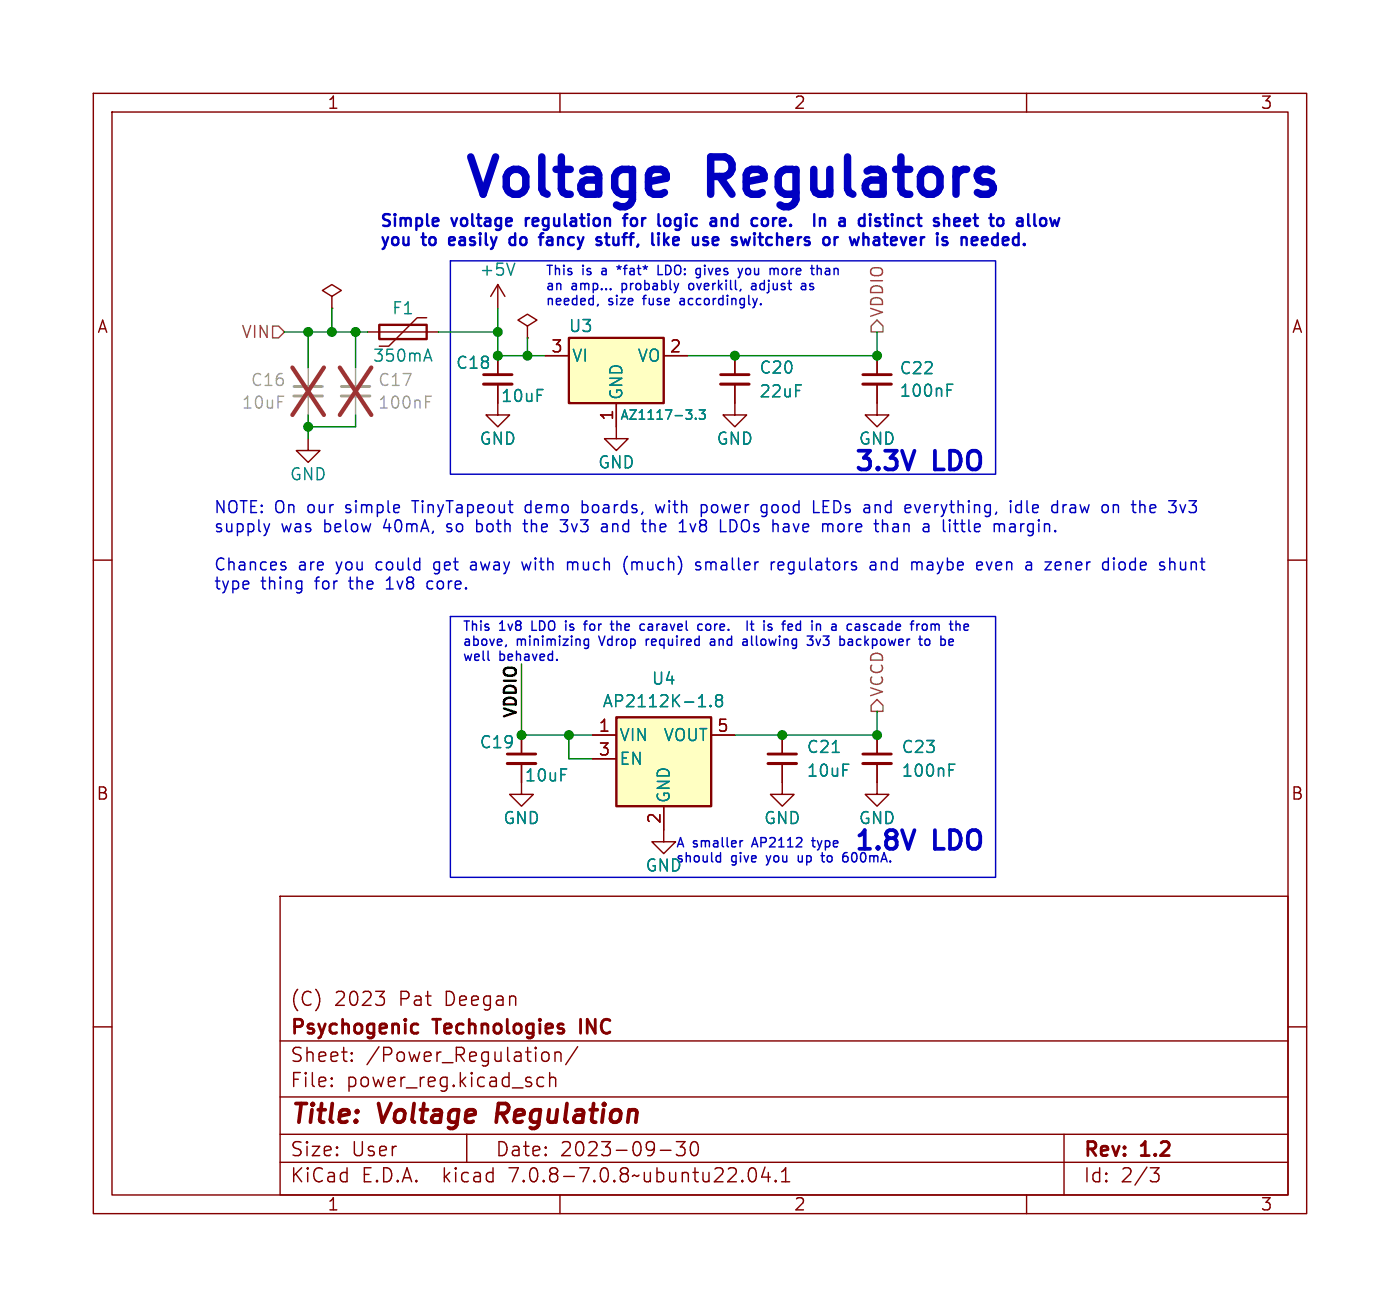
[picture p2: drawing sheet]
<svg xmlns="http://www.w3.org/2000/svg" width="150mm" height="140mm" viewBox="0 0 150 140" stroke-linecap="round" stroke-linejoin="round" font-family="sans-serif">
<g fill="none" stroke="#840000" stroke-width=".15">
<path d="M10 10h130v120h-130zM12 12h126v116h-126zM60 10v2M110 10v2M35.6 31.8l1-.7-1-.6-1.1 .6 1.1 .7v1.2M35.6 33h.1M39.4 35.6h7.6M45.7 34h-1l-3 3.1h-1.1M53.3 30.5l-.7 1.3M53.3 30.5v2.5M53.3 38.1v2M53.3 30.5l.8 1.3"/>
<path d="M56.5 34.9l1-.6-1-.6-1 .6 1 .6v1.3M56.5 36.2h.1M58.4 38.1h2.6M71.1 38.1h2.6M78.7 38.1v2M94 38.1v2M10 60h2M33 47v1.3h1.3l-1.3 1.2-1.3-1.2h1.3M53.3 41.1v3.4h1.3l-1.3 1.2-1.2-1.2h1.2M66 43.2v3.8h1.3l-1.3 1.3-1.2-1.3h1.2M78.7 41.1v3.4h1.3l-1.3 1.2-1.2-1.2h1.2M94 41.1v3.4h1.2l-1.2 1.2-1.3-1.2h1.3"/>
<path d="M138 60h2M55.9 78.7v2.1M63.5 78.7h2.5M76.2 78.7h2.5M83.8 78.7v2.1M94 78.7v2.1M30 96h108v32h-108zM55.9 81.8v3.3h1.2l-1.2 1.3-1.3-1.3h1.3M63.5 81.3h2.5M71.1 86.4v3.8h1.3l-1.3 1.2-1.3-1.2h1.3M83.8 81.8v3.3h1.3l-1.3 1.3-1.3-1.3h1.3M94 81.8v3.3h1.2l-1.2 1.3-1.3-1.3h1.3"/>
<path d="M10 110h2M30 117.5h108M30 111.5h108M35.5 116.2l.1 .1-.1 .1M35.5 116.2v.1v.1M35.5 115.5v.1M35.5 116.2v.2M35.5 115.5h.1l-.1 .1M37.7 113.5l.1 .1-.1 .1M37.7 113.5l-.1 .1 .1 .1M37.7 112.8v.1M37.7 113.5v.2"/>
<path d="M37.7 112.8h.1l-.1 .1M37.7 112.8h-.1l.1 .1M40.3 106.2h.9l-.5 .6M41.1 106.9l.1 .1-.1 .5M58.2 112.8a.41 .41 0 0 1 .6 .2v.4a.41 .41 0 0 1-.6 .2M58.3 115.5l-.5-.1-.3 .3v.4l.2 .2 .1 .1 .5-.1M58.9 115.5a.37 .37 0 0 1 .6 .1v.8M58.9 114.9v1.5M59.5 112.8a.37 .37 0 0 1 .6 .1v.8M59.5 112.7v1M61.9 112.1l-1.3 1.9M138 110h2"/>
<path d="M30 124.5h108M30 121.5h108M50 121.5v3M60 128v2M70.8 123.2h1.1M72.5 122.3h.9l-.5 .6a.41 .41 0 0 1 .5 .2v.4l-.1 .2-.6 .1-.2-.2M74.2 122.4a.36 .36 0 0 1 .6 .2 .88 .88 0 0 1-.3 1.2 .38 .38 0 0 1-.5-.3 1.17 1.17 0 0 1 .2-1.1zM80.3 125.2a.36 .36 0 0 1 .4-.1 .36 .36 0 0 1 .3 .3 .88 .88 0 0 1-.3 1.2 .38 .38 0 0 1-.4-.3 1.28 1.28 0 0 1 0-1.1zM82 125l-.4 1.1h.9M82.3 125.6v1M83.1 126.4l.1 .1-.1 .1M83.1 126.4l-.1 .1 .1 .1"/>
<path d="M83.1 126.4v.2M83.8 126.6h.8M83.8 125.5l.4-.4v1.5M110 128v2M114 121.5v6.5M123.3 125.1h.9l-.5 .6a.41 .41 0 0 1 .5 .2v.4l-.2 .2-.5 .1"/>
</g>
<path d="M53.4 118.2l-.2 2" fill="none" stroke="#840000" stroke-width=".4"/>
<path d="M51.8 40.1h3.1M77.2 40.1h3.1M92.5 40.1h3M54.4 80.8h3M82.3 80.8h3M92.5 80.8h3M44.4 109.7l.4 .1M44.8 110.6l-.4 .1M62.2 109.2v1.5" fill="none" stroke="#840000" stroke-width=".3"/>
<path d="M51.8 41.1h3.1M77.2 41.1h3.1M92.5 41.1h3M54.4 81.8h3M82.3 81.8h3M92.5 81.8h3" fill="none" stroke="#840000" stroke-width=".33"/>
<g fill="none" stroke="#008484" stroke-width=".15">
<path d="M45.5 38.3h.6M45.8 37.4l.5 1.3M55.2 28.2l-.5 1.3M73.5 43.9h.6l-.3 .4M74.1 44.4v.4M74.5 44.8v.1M74.9 43.9h.6l-.3 .4 .3 .1v.4l-.1 .1h-.3l-.2-.1M101.5 41.8h.4M101.5 41.2h.6M74.9 75.7h.7M76.1 75.6h.1l-.1 .1M76.1 75.6v.1"/>
<path d="M76.9 75l-.2 .2v.3l.2 .2 .4-.1 .1-.1-.1-.4-.1-.1M76.9 75l-.2-.3v-.2l.2-.1 .4 .1a.26 .26 0 0 1 .1 .3 .26 .26 0 0 1-.2 .2M76.9 75h.3M89.2 80.6h.7M101.7 82.5h.4M101.7 81.9h.6"/>
</g>
<path d="M40.6 34.8h5.1v1.5h-5.1zM61 36.2h10.1v7h-10.1zM66 76.8h10.2v9.6h-10.2z" fill="none" stroke="#840000" stroke-width=".25"/>
<path d="M31.5 42.4h3M36.6 42.4h3" fill="none" stroke="#a1a1a1" stroke-width=".33"/>
<path d="M31.5 41.4h3M36.6 41.4h3" fill="none" stroke="#a1a1a1" stroke-width=".3"/>
<path d="M33 39.4v2M38.1 39.4v2M33 42.4v2.1M38.1 42.4v2.1M45.6 43h.4M45.6 42.4h.6" fill="none" stroke="#a1a1a1" stroke-width=".15"/>
<path d="M31.3 39.4l3.4 5.1M34.7 39.4l-3.4 5.1M36.4 39.4l3.4 5.1M39.8 39.4l-3.4 5.1" fill="none" stroke="#9d3333" stroke-width=".46"/>
<g fill="#ffffc2" stroke="#ffffc2" stroke-width=".11">
<path d="M66 76.8h10.2v9.6h-10.2z"/>
<path d="M61 36.2h10.1v7h-10.1z"/>
</g>
<path d="M29.2 34.9h.6l.7 .7-.7 .6h-.6zM93.3 34.9l.7-.6 .6 .6v.7h-1.3zM93.3 75.6l.7-.7 .6 .7v.6h-1.3z" fill="none" stroke="#848400" stroke-width=".15"/>
<g fill="none" stroke="#0000c2" stroke-width=".25">
<path d="M48.2 25.5l-.1 .1 .1 .6M48.7 25.7l-.6 .1M55.2 25.5l-.4-.1-.2 .2v.4l.1 .2 .1 .1 .4-.1M59 25.4l-.4 .1M59.1 25.8h-.3a.25 .25 0 0 0-.2 .2 .25 .25 0 0 0 .2 .3h.3M64.8 25.4h.5M65 25v1.1l.1 .1 .2 .1M71.2 25v1.3M71.3 25.8l.3 .5M71.4 23.4h.3M71.6 25.4l-.4 .5M71.7 24.1l-.3 .1"/>
<path d="M76.9 25.5l-.4-.1-.1 .2v.6l.1 .1 .4-.1M77 25.7l-.6 .1M81.3 25.4h.4M81.4 25v1.1l.2 .2M91.1 25.4l.2 .9 .2-.7 .3 .7 .2-.9M94.6 25.4h.5M94.8 25v1.1l.1 .1 .2 .1M104.1 25.8l.6-.1v-.2l-.4-.1-.2 .2 .1 .6 .1 .1 .4-.1M107.5 26.2l.1 .1 .4-.1M107.5 25.5l.4-.1 .1 .1 .1 .2-.6 .1M110.8 22.9v1.1l.2 .2"/>
</g>
<g fill="none" stroke="#0000c2" stroke-width=".15">
<path d="M48.3 27.9h58.4v22.9h-58.4zM64.1 32.6l-.1 .2M66.1 28.6l.2 .1-.1 .1M70.5 28.4v1h.5M72.7 30.4l-.2 .6M72.9 32.3v.3M73.9 30.5v.4M74.8 28.8h.2M75 29.4h-.2M75 28.8v.8l-.1 .1M79.1 28.8l.2 .6M79.3 29.4l-.1 .3"/>
<path d="M79.4 31l-.1 .1M79.6 28.8l-.3 .6M79.9 28.8v.5M80.9 30.4h-.3M80.9 30.6h-.2a.2 .2 0 0 0-.2 .2 .2 .2 0 0 0 .2 .2h.2M81.1 32l-.2 .6M81.5 32.5v.1M83 28.8h.3l.1 .6M85.9 30.4h.4v.6M86.3 30.6h-.3a.2 .2 0 0 0-.2 .2 .2 .2 0 0 0 .2 .2h.3M87.6 28.8h.1h.2l.1 .6M28.3 56.1l.3 .9"/>
<path d="M28.6 57l-.1 .3M28.9 56.1l-.3 .9M51.1 55.7v1.3M51.1 56.9l.1 .1M51.2 56.1l-.1 .1M56 56.1h.5M56.2 55.7v1.1l.1 .1 .2 .1M56.4 54.1l-.1 .2v.4l.1 .1M60 56.8l.2 .2 .5-.1M60.8 55.7l-.4 .5h.3M62.4 53.6v1.3M62.4 54.8l.4 .1"/>
<path d="M62.8 54.1h-.4M64.5 56.2l.1-.1 .4 .1 .1 .8M64.5 56.9l.1 .1 .5-.1M65.1 56.4l-.6 .1M67.2 59.6a1.46 1.46 0 0 0 0 1.9M68.7 56.1h.5M69.1 57h.1M69.6 55.7v1.3M69.8 56.1l-.2 .1M70.3 54.1l.2 .8 .2-.6 .3 .6M72.8 57h.7M73.9 56.1l.3 .9"/>
<path d="M75.2 54.1h.3l.3 .2v.4l-.2 .1-.1 .1-.3-.1M75.2 54.1v1.2M78.2 55.7v1.3l.5-.1M81.8 54.1h.4M82.2 54.8l-.4 .1M82.2 54.1l-.1 1.1M84.1 56.1l.4 .1M84.1 57h.3M84.1 56.5h.3M87.2 54.9h.6M88.2 54.2h.4M88.8 53.6h-.6v1.3h.6"/>
<path d="M89.9 56.2l-.1 .1v.4l.1 .2M93.8 54.1v.8M94 54.1l-.2 .1M94.9 56.1l.2 .2v.7M95.7 56.5v.1v.3M98 54.1l.3 .8 .3-.8M102.9 56.1h.5M103.2 56.9l.2 .1M108.2 56.2l.2-.1 .3 .1 .1 .8M108.3 53.6v.2M108.3 54.1v.8M108.3 53.6l-.1 .1 .1 .1"/>
<path d="M108.3 53.6l.1 .1-.1 .1M108.8 56.4l-.4 .1a.25 .25 0 0 0-.2 .2 .25 .25 0 0 0 .2 .3l.4-.1M109.4 54.1h-.3l-.3 .2v.4l.2 .1 .1 .1 .3-.1M109.4 53.6v1.3M113.9 54.1v.8M114.3 54.1h-.3l-.1 .2M114.7 54.5l-.1 .1 .1 .2M119.5 54.1h.2l.1 .1v.7M123.2 54.7l.2 .2 .4-.1M123.8 54.1h-.4l-.2 .1M123.8 54.4l-.6 .1M127.4 53.6h.8l-.4 .5a.35 .35 0 0 1 .4 .3v.3l-.1 .1-.5 .1-.2-.1"/>
<path d="M30.3 60.6l.3 .1v.2l-.1 .1h-.3M30.3 60.2l.3 .1M32.2 62.2l.1 .1M32.3 62.2v1.2M32.3 63l-.1 .1M41.4 63.1h.7M41.5 62.1l-.1 .1M46 62.2l-.2 .3v.3l.2 .3M48.3 66h58.4v28h-58.4zM50.6 60.2l-.1 .1M50.6 60.6a.25 .25 0 0 0-.2 .2 .25 .25 0 0 0 .2 .2M52.3 70.6l.1 .1"/>
<path d="M54.2 69.1v.2M55.9 60.2l.3 .8 .2-.6M59.7 70.6v.1M60.6 66.5v.1M60.6 66.9v.6M60.8 60.3a.32 .32 0 0 1 .6 .1M60.8 60.2v.8M62.5 66.9h.4M62.9 66.5l-.2 .2v.8M63.1 68.5v.8l-.2 .2-.3-.1M63.1 68.5h-.3l-.2 .2v.2l.1 .2h.4M65.4 66.9h.4"/>
<path d="M65.5 66.5v.9l.3 .1M68.8 66.9h.3M69.1 67.5h-.3M69.2 68.5v.6M69.3 68.5l-.1 .2M75 60.3l-.3-.1-.2 .2 .1 .2 .4 .1 .1 .1-.1 .2h-.1h-.4M75.2 66.9h-.2l-.2 .1v.3l.1 .2h.3M76 66.9h-.3l-.1 .1 .1 .4 .3 .1M76.4 68.5h-.2M76.5 68.7h-.3a.2 .2 0 0 0-.1 .2 .2 .2 0 0 0 .1 .2h.3M79.6 68.5h.4l.1 .6M80.1 66.5v1"/>
<path d="M80.1 68.7h-.4a.2 .2 0 0 0-.1 .2 .2 .2 0 0 0 .1 .2h.4M80.4 66.9h.4M80.5 66.5v.9l.3 .1M82.6 60.2v.8M83 60.2l-.2 .1-.2 .1M83.8 60.2h-.2l-.2 .2v.6h.4M84 60.5l-.6 .1M85.5 66.9h.3M85.8 67.5h-.3M85.8 66.5v1M87.1 68.1l-.3 .4 .3 .1v.4l-.2 .1h-.3l-.1-.1M89.4 66.9h-.2"/>
<path d="M89.5 67.1h-.3a.2 .2 0 0 0-.1 .2 .2 .2 0 0 0 .1 .2h.3M90.4 68.6v.4M91.2 66.9h.1M91.2 68.5h-.3M91.2 67.5h.1M91.2 68.7h-.2a.2 .2 0 0 0-.1 .2 .2 .2 0 0 0 .1 .2h.2M91.8 66.9h-.1M91.8 67.1a.2 .2 0 0 0-.2 .2 .2 .2 0 0 0 .2 .2M93.3 60.3l.1-.1 .4 .1v.7M93.3 67.3l.1 .2h.3M93.7 66.9h-.2l-.2 .1M93.8 60.5l-.4 .1a.25 .25 0 0 0-.2 .2 .25 .25 0 0 0 .2 .2h.4"/>
<path d="M94.4 60.2v.8M94.6 60.2l-.2 .1M98.4 60.2h.2l.2 .2v.6M98.4 68.5h.4M98.6 69.1h.2M99.2 68.5h.2l.2 .2v.2l-.2 .2h-.2l-.1-.2v-.2zM99.8 66.9h.3l.1 .1M99.8 66.9v.6M100.2 67l.1-.1h.3v.6M100.2 67v.5M101.8 68.5h.3l.1 .2-.5 .1M102.1 69.1h-.3"/>
<path d="M105.7 60.2l.3 .8 .3-.8M120.5 60.3a.34 .34 0 0 0-.3-.1 .34 .34 0 0 0-.3 .2v.4a.34 .34 0 0 0 .3 .2 .34 .34 0 0 0 .3-.1M126.5 60.2v.7l.1 .1h.3M76.8 92.3h.4M76.8 91.7h.4M77.2 91.3v1M79.3 90.1v.6M79.6 90.1h-.2l-.1 .1M85.5 91.7l.1 .6M87 90.1h.3M88 91.7h.3M88.1 91.3v.9l.2 .1"/>
<path d="M90.6 91.3h.2M90.7 91.7l-.3 .1M90.9 92.1l-.2 .2h-.3"/>
</g>
<g fill="none" stroke="#008400" stroke-width=".15">
<path d="M30.5 35.6h8.9M33 35.6v3.8M35.6 33v2.6M38.1 35.6v3.8M47 35.6h6.3M53.3 33v5.1h5.1M56.5 36.2v1.9M94 35.6v2.5h-20.3M33 44.5v2.5M38.1 44.5v1.2h-5.1M55.9 71.1v7.6h7.6M61 78.7v2.6h2.5"/>
<path d="M94 76.2v2.5h-15.3"/>
</g>
<g fill="#008400" stroke="#008400" stroke-width=".15">
<circle cx="35.6" cy="35.6" r=".46"/>
<circle cx="38.1" cy="35.6" r=".46"/>
<circle cx="53.3" cy="35.6" r=".46"/>
<circle cx="56.5" cy="38.1" r=".46"/>
<circle cx="53.3" cy="38.1" r=".46"/>
<circle cx="33" cy="45.7" r=".46"/>
<circle cx="33" cy="35.6" r=".46"/>
<circle cx="94" cy="78.7" r=".46"/>
<circle cx="83.8" cy="78.7" r=".46"/>
<circle cx="61" cy="78.7" r=".46"/>
<circle cx="55.9" cy="78.7" r=".46"/>
<circle cx="78.7" cy="38.1" r=".46"/>
<circle cx="94" cy="38.1" r=".46"/>
</g>
<g font-size="5.6" fill="#0000c2">
<text x="49.5" y="21.3">Voltage</text>
<text x="76.3" y="21.3">Regulators</text>
</g>
<g font-size="2.8" fill="#0000c2">
<text x="91.4" y="50.6">3.3V</text>
<text x="100.2" y="50.6">LDO</text>
<text x="91.4" y="91.2">1.8V</text>
<text x="100.2" y="91.2">LDO</text>
</g>
<g font-size="2.8" fill="#840000">
<text x="31" y="120.9">Title:</text>
<text x="40.7" y="120.9">Voltage</text>
<text x="54" y="120.9">Regulation</text>
</g>
<g font-size="2.1" fill="#840000">
<text x="31" y="108">(C)</text>
<text x="35.8" y="108">2023</text>
<text x="42.8" y="108">Pat</text>
<text x="47.8" y="108">Deegan</text>
<text x="31" y="114">Sheet:</text>
<text x="31" y="111.2">Psychogenic</text>
<text x="39.2" y="114">/Power_Regulation/</text>
<text x="46.6" y="111.2">Technologies</text>
<text x="62.9" y="111.2">INC</text>
<text x="31" y="116.7">File:</text>
<text x="37.1" y="116.7">power_reg.kicad_sch</text>
<text x="31" y="124.1">Size:</text>
<text x="37.7" y="124.1">User</text>
<text x="53" y="124.1">Date:</text>
<text x="60" y="124.1">2023-09-30</text>
<text x="116" y="124.3">Rev:</text>
<text x="122.4" y="124.3">1.2</text>
<text x="31" y="126.9">KiCad</text>
<text x="38.7" y="126.9">E.D.A.</text>
<text x="47.6" y="126.9">kicad</text>
<text x="54.9" y="126.9">7.0.8-7.0.8~ubuntu22.04.1</text>
<text x="116" y="126.9">Id:</text>
<text x="120.1" y="126.9">2/3</text>
</g>
<g font-size="1.8" fill="#840000">
<text x="35" y="11.9">1</text>
<text x="85" y="11.9">2</text>
<text x="135" y="11.9">3</text>
<text x="10.3" y="35.9">A</text>
<text x="138.4" y="35.9">A</text>
<text x="59" y="37.8">3</text>
<text x="71.7" y="37.8">2</text>
<text x="65.8" y="45.2" transform="rotate(-90 65.8 45.2)">1</text>
<text x="64.1" y="78.5">1</text>
<text x="64.1" y="81">3</text>
<text x="76.8" y="78.5">5</text>
<text x="10.3" y="85.9">B</text>
<text x="70.9" y="88.3" transform="rotate(-90 70.9 88.3)">2</text>
<text x="138.3" y="85.9">B</text>
<text x="35" y="129.9">1</text>
<text x="85" y="129.9">2</text>
<text x="135" y="129.9">3</text>
</g>
<g font-size="1.8" fill="#0000c2">
<text x="40.6" y="24.4">Simple</text>
<text x="40.6" y="26.4">you</text>
<text x="45.4" y="26.4">to</text>
<text x="48.5" y="24.4">voltage</text>
<text x="48.7" y="26.4">easily</text>
<text x="55.7" y="26.4">do</text>
<text x="56.9" y="24.4">regulation</text>
<text x="59.5" y="26.4">fancy</text>
<text x="66" y="26.4">stuff,</text>
<text x="68" y="24.4">for</text>
<text x="72.1" y="24.4">logic</text>
<text x="72.5" y="26.4">like</text>
<text x="77.3" y="26.4">use</text>
<text x="78.3" y="24.4">and</text>
<text x="82.1" y="26.4">switchers</text>
<text x="83.2" y="24.4">core.</text>
<text x="90.8" y="24.4">In</text>
<text x="92.4" y="26.4">or</text>
<text x="94.1" y="24.4">a</text>
<text x="95.8" y="26.4">whatever</text>
<text x="96.7" y="24.4">distinct</text>
<text x="105.3" y="24.4">sheet</text>
<text x="105.6" y="26.4">is</text>
<text x="108.7" y="26.4">needed.</text>
<text x="111.8" y="24.4">to</text>
<text x="22.9" y="55.1">NOTE: On</text>
<text x="22.9" y="57.1">supply</text>
<text x="30.1" y="57.1">was</text>
<text x="33.1" y="55.1">our</text>
<text x="34.8" y="57.1">below</text>
<text x="37.3" y="55.1">simple</text>
<text x="41.4" y="57.1">40mA,</text>
<text x="44.7" y="55.1">TinyTapeout</text>
<text x="48.3" y="57.1">so</text>
<text x="51.7" y="57.1">both</text>
<text x="57" y="55.1">demo</text>
<text x="57" y="57.1">the</text>
<text x="61.2" y="57.1">3v3</text>
<text x="63.2" y="55.1">boards,</text>
<text x="65.7" y="57.1">and</text>
<text x="70.3" y="57.1">the</text>
<text x="71.4" y="55.1">with</text>
<text x="74.5" y="57.1">1v8</text>
<text x="76.4" y="55.1">power</text>
<text x="79" y="57.1">LDOs</text>
<text x="83" y="55.1">good</text>
<text x="84.9" y="57.1">have</text>
<text x="88.8" y="55.1">LEDs</text>
<text x="90.4" y="57.1">more</text>
<text x="94.5" y="55.1">and</text>
<text x="96.3" y="57.1">than</text>
<text x="99.1" y="55.1">everything,</text>
<text x="101.6" y="57.1">a</text>
<text x="103.9" y="57.1">little</text>
<text x="109.6" y="57.1">margin.</text>
<text x="110.5" y="55.1">idle</text>
<text x="115.2" y="55.1">draw</text>
<text x="120.8" y="55.1">on</text>
<text x="124.3" y="55.1">the</text>
<text x="22.9" y="61.2">Chances</text>
<text x="22.9" y="63.3">type</text>
<text x="28" y="63.3">thing</text>
<text x="32" y="61.2">are</text>
<text x="33.9" y="63.3">for</text>
<text x="36.1" y="61.2">you</text>
<text x="37.7" y="63.3">the</text>
<text x="40.6" y="61.2">could</text>
<text x="41.9" y="63.3">1v8</text>
<text x="46.4" y="63.3">core.</text>
<text x="47" y="61.2">get</text>
<text x="51.1" y="61.2">away</text>
<text x="56.9" y="61.2">with</text>
<text x="61.8" y="61.2">much</text>
<text x="68.1" y="61.2">(much)</text>
<text x="76" y="61.2">smaller</text>
<text x="84.3" y="61.2">regulators</text>
<text x="95.1" y="61.2">and</text>
<text x="99.7" y="61.2">maybe</text>
<text x="107" y="61.2">even</text>
<text x="112.4" y="61.2">a</text>
<text x="114.7" y="61.2">zener</text>
<text x="121.1" y="61.2">diode</text>
<text x="127.4" y="61.2">shunt</text>
</g>
<g font-size="1.8" fill="#008484">
<text x="51.3" y="29.8">+5V</text>
<text x="41.9" y="33.9">F1</text>
<text x="60.9" y="35.8">U3</text>
<text x="39.9" y="39">350mA</text>
<text x="48.8" y="39.7">C18</text>
<text x="61.2" y="39">VI</text>
<text x="68.2" y="39">VO</text>
<text x="81.3" y="40.2">C20</text>
<text x="96.3" y="40.3">C22</text>
<text x="51.3" y="47.9">GND</text>
<text x="53.6" y="43.3">10uF</text>
<text x="66.9" y="42.9" transform="rotate(-90 66.9 42.9)">GND</text>
<text x="76.7" y="47.9">GND</text>
<text x="81.3" y="42.8">22uF</text>
<text x="91.9" y="47.9">GND</text>
<text x="96.3" y="42.7">100nF</text>
<text x="31" y="51.7">GND</text>
<text x="64" y="50.4">GND</text>
<text x="64.5" y="76">AP2112K-1.8</text>
<text x="69.7" y="73.6">U4</text>
<text x="51.3" y="80.4">C19</text>
<text x="56.1" y="83.9">10uF</text>
<text x="66.3" y="79.6">VIN</text>
<text x="66.3" y="82.1">EN</text>
<text x="71" y="79.6">VOUT</text>
<text x="86.4" y="80.9">C21</text>
<text x="86.4" y="83.4">10uF</text>
<text x="96.5" y="83.4">100nF</text>
<text x="96.5" y="80.9">C23</text>
<text x="53.8" y="88.5">GND</text>
<text x="72" y="86.1" transform="rotate(-90 72 86.1)">GND</text>
<text x="81.8" y="88.5">GND</text>
<text x="91.9" y="88.5">GND</text>
<text x="69.1" y="93.6">GND</text>
</g>
<g font-size="1.8" fill="#848400">
<text x="94.8" y="34.1" transform="rotate(-90 94.8 34.1)">VDDIO</text>
<text x="25.8" y="36.4">VIN</text>
<text x="94.8" y="74.7" transform="rotate(-90 94.8 74.7)">VCCD</text>
</g>
<g font-size="1.8" fill="#a1a1a1">
<text x="26.8" y="41.6">C16</text>
<text x="40.4" y="41.6">C17</text>
<text x="25.8" y="44">10uF</text>
<text x="40.4" y="44">100nF</text>
</g>
<text font-size="1.8" x="55.4" y="77.2" transform="rotate(-90 55.4 77.2)">VDDIO</text>
<g font-size="1.4" fill="#0000c2">
<text x="58.4" y="29.6">This</text>
<text x="62.4" y="29.6">is</text>
<text x="64.7" y="29.6">a</text>
<text x="66.6" y="29.6">*fat*</text>
<text x="71.2" y="29.6">LDO:</text>
<text x="75.6" y="29.6">gives</text>
<text x="80.4" y="29.6">you</text>
<text x="84" y="29.6">more</text>
<text x="88.7" y="29.6">than</text>
<text x="58.4" y="31.2">an</text>
<text x="58.4" y="32.8">needed,</text>
<text x="61.2" y="31.2">amp...</text>
<text x="65.2" y="32.8">size</text>
<text x="66.8" y="31.2">probably</text>
<text x="69.2" y="32.8">fuse</text>
<text x="73.3" y="32.8">accordingly.</text>
<text x="74.3" y="31.2">overkill,</text>
<text x="81.3" y="31.2">adjust</text>
<text x="86.8" y="31.2">as</text>
<text x="49.5" y="67.7">This</text>
<text x="49.5" y="69.3">above,</text>
<text x="49.5" y="70.9">well</text>
<text x="53.5" y="70.9">behaved.</text>
<text x="53.5" y="67.7">1v8</text>
<text x="55.4" y="69.3">minimizing</text>
<text x="57.2" y="67.7">LDO</text>
<text x="61.1" y="67.7">is</text>
<text x="63.4" y="67.7">for</text>
<text x="64.5" y="69.3">Vdrop</text>
<text x="66.5" y="67.7">the</text>
<text x="69.7" y="69.3">required</text>
<text x="69.8" y="67.7">caravel</text>
<text x="76.3" y="67.7">core.</text>
<text x="76.8" y="69.3">and</text>
<text x="80.6" y="69.3">allowing</text>
<text x="82" y="67.7">It</text>
<text x="84.1" y="67.7">is</text>
<text x="86.4" y="67.7">fed</text>
<text x="87.8" y="69.3">3v3</text>
<text x="89.8" y="67.7">in</text>
<text x="91.5" y="69.3">backpower</text>
<text x="92.2" y="67.7">a</text>
<text x="94.1" y="67.7">cascade</text>
<text x="100.3" y="69.3">to</text>
<text x="101.2" y="67.7">from</text>
<text x="72.4" y="90.8">A smaller</text>
<text x="78.4" y="92.5">give</text>
<text x="80.9" y="90.8">AP2112</text>
<text x="82.4" y="92.5">you</text>
<text x="86" y="92.5">up</text>
<text x="87.5" y="90.8">type</text>
<text x="88.8" y="92.5">to</text>
<text x="91.3" y="92.5">600mA.</text>
</g>
<g font-size="1.4" fill="#008484">
<text x="66.4" y="45.2">AZ1117-3.3</text>
<text x="72.4" y="92.5">should</text>
</g>
</svg>
